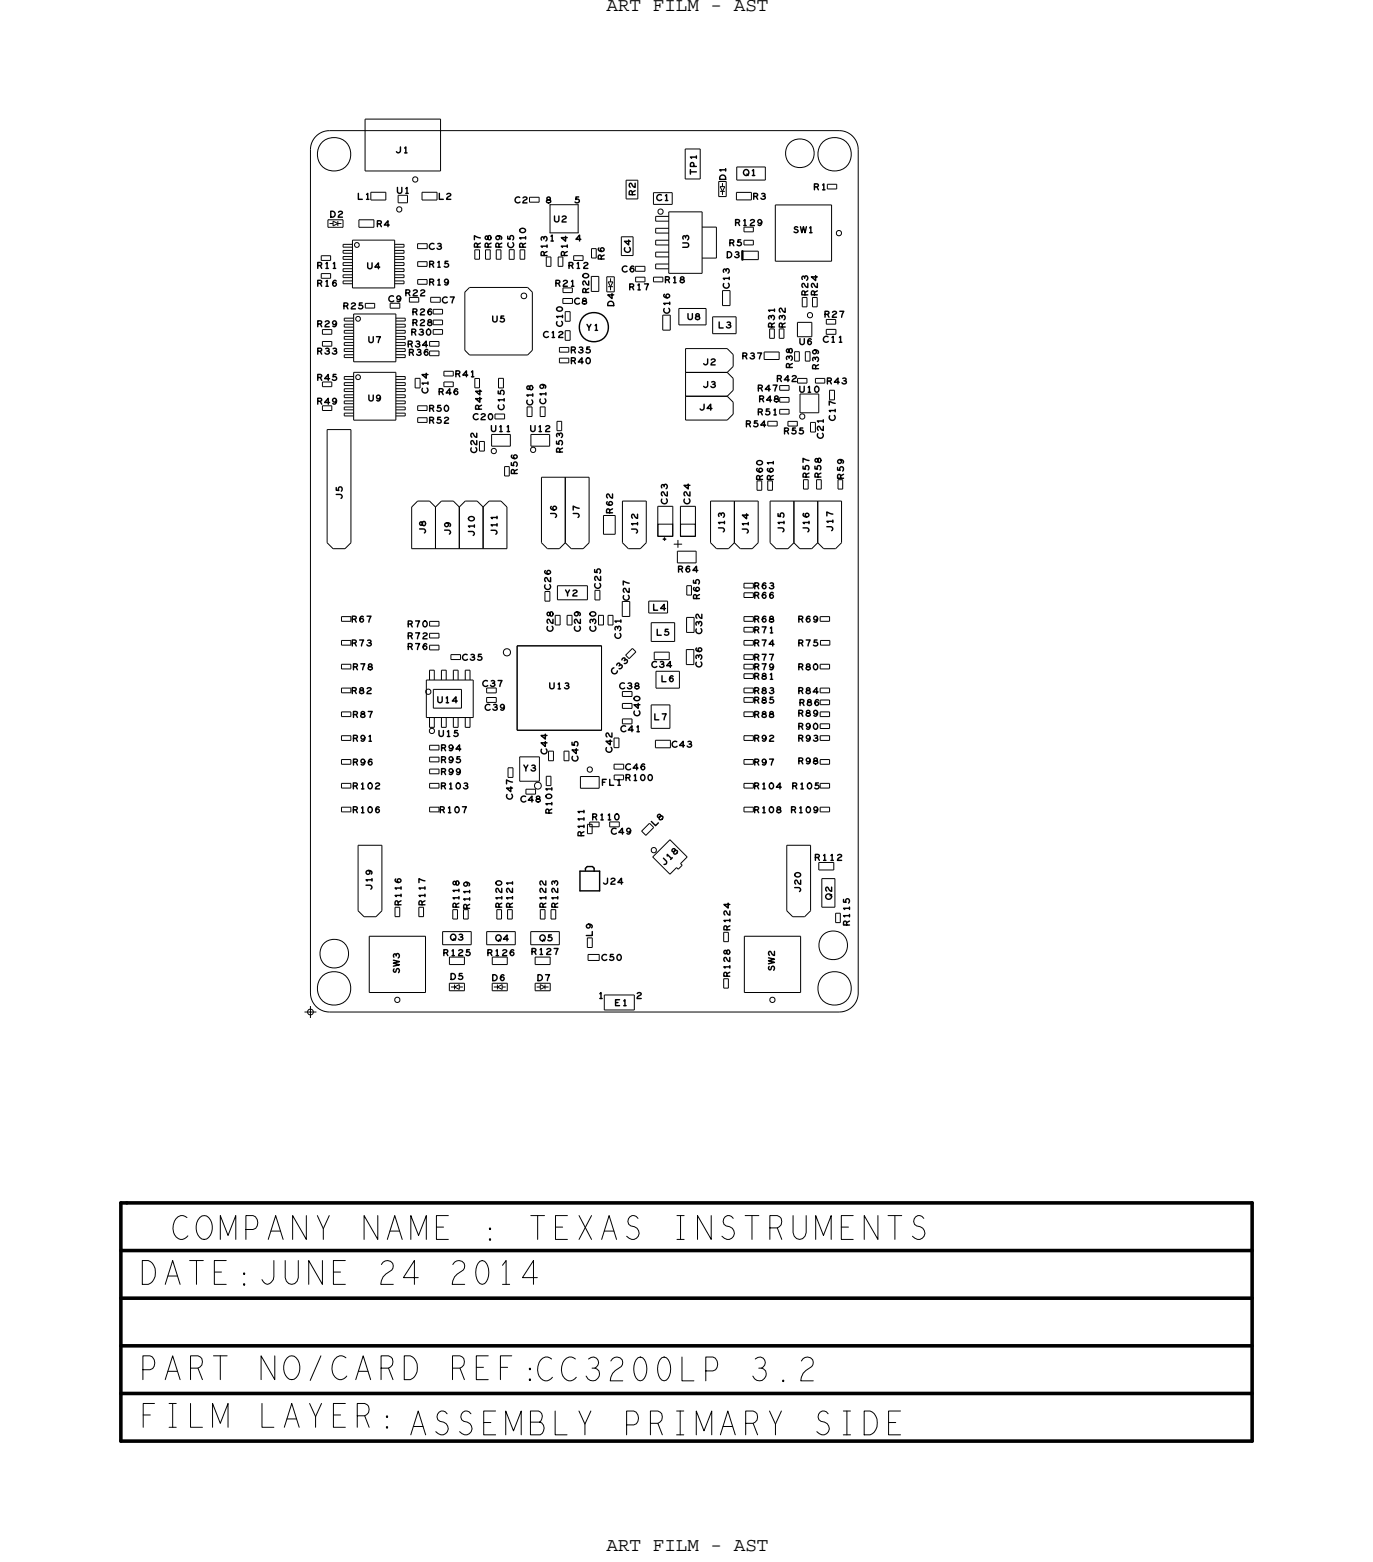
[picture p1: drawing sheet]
<svg xmlns="http://www.w3.org/2000/svg" width="146mm" height="167mm" viewBox="0 0 146 167" stroke-linecap="round" stroke-linejoin="round" font-family="sans-serif">
<!-- layer: Board Outline -->
<path d="M33.1 16v89.9zM35.1 13.9a2.03 2.03 0 0 0-2 2.1M35.1 13.9h54.4zM89.5 13.9a2.03 2.03 0 0 1 2 2.1M91.5 16v89.9zM33.1 105.9a2.03 2.03 0 0 0 2 2M35.1 107.9h54.4zM91.5 105.9a2.03 2.03 0 0 1-2 2" fill="none" stroke="#000" stroke-width=".11"/>
<!-- layer: Components -->
<g fill="none" stroke="#000" stroke-width=".11">
<path d="M38.9 18.2h8.1zM38.9 12.7h8.1zM38.9 12.7v5.5zM44.1 18.9h.2h.2l.1 .2-.1 .2-.2 .1-.2-.1-.1-.2zM47 12.7v5.5zM66.8 19.2v2zM68 19.2v2zM73.1 15.9h1.6zM73.1 15.9v3.2zM73.1 19.1h1.6zM74.7 15.9v3.2zM76.7 19.4v1.6z"/>
<path d="M76.8 19.9l.3 .5zM76.8 19.9h.5zM77.1 19.5v.4zM77.3 19.9l-.2 .5zM77.5 19.4v1.6zM78.6 17.8h3zM78.6 19.2h3zM78.6 17.8v1.4zM81.6 17.8v1.4zM88.2 19.6h1zM89.2 19.6v.5zM34.3 29.2h1z"/>
<path d="M34.3 29.2v.5zM34.3 27.3h1zM34.3 27.3v.5zM34.4 35.6h1zM34.4 36.4h1zM34.4 36.4v.5zM34.4 35.1v.5zM35 23.4v.8zM35 24.2h1.6zM35.1 23.8h.4zM35.3 29.2v.5zM35.3 27.3v.5z"/>
<path d="M35.4 36.4v.5zM35.4 35.1v.5zM35.5 24.1l.5-.3zM35.5 23.6v.5zM35.5 23.6l.5 .2zM36 23.6v.5zM36 23.8h.4zM36.6 23.4v.8zM36.6 26.1h1zM36.6 26.7h1zM36.6 27.4h1zM36.6 28h1z"/>
<path d="M36.6 28.7h1zM36.6 29.3h1zM36.6 30h1zM36.6 26.4h1zM36.6 26.1v.3zM36.6 27h1zM36.6 26.7v.3zM36.6 27.7h1zM36.6 27.4v.3zM36.6 28.3h1zM36.6 28v.3zM36.6 29h1z"/>
<path d="M36.6 28.7v.3zM36.6 29.6h1zM36.6 29.3v.3zM36.6 30.3h1zM36.6 30v.3zM36.7 33.9h1zM36.7 34.6h1zM36.7 35.2h1zM36.7 35.9h1zM36.7 36.5h1zM36.7 37.2h1zM36.7 37.8h1z"/>
<path d="M36.7 34.2h1zM36.7 33.9v.3zM36.7 34.9h1zM36.7 34.6v.3zM36.7 35.5h1zM36.7 35.2v.3zM36.7 36.2h1zM36.7 35.9v.3zM36.7 36.8h1zM36.7 36.5v.3zM36.7 37.5h1zM36.7 37.2v.3z"/>
<path d="M36.7 38.1h1zM36.7 37.8v.3zM37.6 25.6h4.5zM37.6 25.6v5.1zM37.6 30.7h4.5zM37.7 39.7h4.5zM37.7 33.5h4.5zM37.7 39.7v5.1zM37.7 33.5v5.1zM37.7 38.6h4.5zM37.9 25.9h.2h.2v.2v.2l-.2 .1-.2-.1-.1-.2zM38 33.8l.2-.1 .2 .1v.2v.2l-.2 .1-.2-.1-.1-.2z"/>
<path d="M38.3 23.4h1.6zM38.3 23.4v.8zM38.3 24.2h1.6zM39 32.8h1zM39 32.3h1zM39.5 21.3h1.6zM39.5 20.5h1.6zM40 32.3v.5zM41.1 20.5v.8zM41.6 32.9h1zM41.6 32.3v.6zM42.1 26.1h1z"/>
<path d="M42.1 26.7h1zM42.1 27.4h1zM42.1 28h1zM42.1 28.7h1zM42.1 29.3h1zM42.1 30h1zM42.1 26.4h1zM42.1 27h1zM42.1 25.6v5.1zM42.1 27.7h1zM42.1 28.3h1zM42.1 29h1z"/>
<path d="M42.1 29.6h1zM42.1 30.3h1zM42.2 33.9h1zM42.2 34.6h1zM42.2 35.2h1zM42.2 35.9h1zM42.2 36.5h1zM42.2 37.2h1zM42.2 37.8h1zM42.2 39.7v5.1zM42.2 34.2h1zM42.2 34.9h1z"/>
<path d="M42.2 35.5h1zM42.2 36.2h1zM42.2 36.8h1zM42.2 33.5v5.1zM42.2 37.5h1zM42.2 38.1h1zM42.4 22.1h.2h.2l.1 .2-.1 .2-.2 .1-.2-.1-.1-.2zM42.5 21.6h1zM42.5 20.8v.8zM42.6 32.3v.6zM43.1 26.1v.3zM43.1 26.7v.3z"/>
<path d="M43.1 27.4v.3zM43.1 28v.3zM43.1 28.7v.3zM43.1 29.3v.3zM43.1 30v.3zM43.2 33.9v.3zM43.2 34.6v.3zM43.2 35.2v.3zM43.2 35.9v.3zM43.2 37.2v.3zM43.2 37.8v.3zM43.5 20.8v.8z"/>
<path d="M43.7 32.2h1zM43.7 31.7v.5zM44.5 26.5h1.1zM44.5 26h1.1zM44.5 26v.5zM44.5 30.3h1zM44.5 28.4h1zM44.5 29.8h1zM44.5 29.8v.5zM44.5 27.9h1zM44.5 27.9v.5zM44.7 31.7v.5z"/>
<path d="M45 20.5v.8zM45 21.3h1.6zM45 20.5h1.6zM45.8 37.9h1zM45.8 36.9h1zM45.8 37.4h1zM45.8 36.4h1zM45.9 32.2h1.1zM45.9 31.7h1.1zM45.9 31.7v.5zM46.2 35.6h1zM46.2 34.6h1z"/>
<path d="M46.2 33.5h1zM46.2 35.1h1zM46.2 34.1h1zM46.2 33h1zM46.8 37.4v.5zM46.8 36.4v.5zM47.2 35.1v.5zM47.2 34.1v.5zM47.2 33v.5zM47.3 39.6h1zM47.3 39.6v.5zM49.6 37.4l.5 .5z"/>
<path d="M49.6 31.2v6.2zM50.1 30.7h6.2zM50.1 37.9h6.2zM50.1 30.7l-.5 .5zM50.6 26.6v1zM50.6 27.6h.5zM51.1 26.6v1zM51.8 26.6v1zM51.8 27.6h.5zM52.3 26.6v1zM52.9 26.6v1zM52.9 27.6h.5z"/>
<path d="M53.4 26.6v1zM54.3 26.6v1.1zM54.3 27.7h.5zM54.8 26.6v1.1zM55.5 26.6v1zM55.5 27.6h.5zM55.7 31.3h.2h.2l.1 .3-.1 .2-.2 .1-.2-.1-.1-.2zM56 26.6v1zM56.3 37.9l.5-.5zM56.3 30.7l.5 .5zM56.5 21.6h1zM56.5 21h1z"/>
<path d="M56.8 31.2v6.2zM57.5 21v.6zM58.3 27.4h.5zM58.3 27.4v1zM58.3 28.4h.5zM58.7 21.8v3zM58.7 21.8h3zM58.7 24.8h3zM58.8 27.4v1zM59.5 27.4v1zM59.5 28.4h.5zM59.7 38.7h1z"/>
<path d="M59.7 37.5h1zM59.7 38.2h1zM59.7 38.2v.5zM59.7 37h1zM59.7 37v.5zM60 32.4h1.1zM60 31.8h1.1zM60 31.8v.6zM60 27.4v1zM60 31.2h1zM60 30.7v.5zM60.3 35.3h.5z"/>
<path d="M60.3 33.2h.5zM60.3 36.3h.5zM60.3 34.3h.5zM60.8 35.3v1zM60.8 33.2v1.1zM61 30.7v.5zM61.2 27.3h1zM61.2 27.3v.5zM61.7 21.8v3zM62.2 27.3v.5zM63.1 31.1h.8zM63.1 29.5h.8z"/>
<path d="M63.1 26.5v1zM63.1 26.5h.5zM63.1 27.5h.5zM63.9 29.5v1.6zM64.7 29.5v1.6zM64.7 29.5h.8zM64.9 30.6h.5zM64.9 30.1l.2 .5zM64.9 30.1h.5zM65.1 29.7v.4zM65.1 30.6v.3zM65.4 30.1l-.3 .5z"/>
<path d="M65.5 29.5v1.6zM66.3 25.2h1.2zM66.3 25.2v2zM66.8 21.2h1.2zM67.5 25.2v2zM67.8 28.9h1zM67.8 28.4h1zM67.8 29.6h1zM67.8 29.6v.5zM68.8 28.4v.5zM68.8 29.6v.5zM69.7 20.5h2z"/>
<path d="M69.7 20.5v1.3zM69.7 21.8h2zM69.7 30.1h1zM69.7 29.6h1zM69.7 29.6v.5zM69.9 23.1h1.4zM69.9 24.3h1.4zM69.9 25.6h1.4zM69.9 26.9h1.4zM69.9 28.2h1.4zM69.9 23.6h1.4zM69.9 23.1v.5z"/>
<path d="M69.9 24.9h1.4zM69.9 24.3v.6zM69.9 26.1h1.4zM69.9 25.6v.5zM69.9 27.4h1.4zM69.9 26.9v.5zM69.9 28.7h1.4zM69.9 28.2v.5zM70.7 35.2h.8zM70.7 33.6v1.6zM71.3 29.1h3.6zM71.3 22.6v6.5z"/>
<path d="M71.3 22.6h3.6zM71.5 33.6v1.6zM71.7 20.5v1.3zM72.4 32.9h2.9zM72.4 34.6h2.9zM72.4 32.9v1.7zM73.1 39.7v2.6zM73.1 39.7h4.5zM73.1 37.2v2.5zM73.1 37.2h4.5zM74.9 24.2h1.5zM74.9 22.6v6.5z"/>
<path d="M74.9 27.5h1.5zM75.3 32.9v1.7zM76 33.8h2.5zM76 33.8v1.8zM76 35.6h2.5zM76.4 24.2v3.3zM76.7 21h.8zM76.8 20.4h.5zM77.1 20.4v.4zM77.1 32.6h.8zM77.1 31v1.6zM77.6 39.7l.6-.6z"/>
<path d="M77.6 39.7l.6 .6zM77.6 37.2l.6 .6zM77.9 31v1.6zM78.2 37.8v1.3zM78.5 33.8v1.8zM78.5 20.5h1.6zM78.5 20.5v.8zM78.5 21.3h1.6zM79.2 26.8h1.7zM79.2 27.7h1.7zM79.3 26.1h1zM79.3 24.7h1z"/>
<path d="M79.3 25.6h1zM79.3 24.2v.5zM80.3 25.6v.5zM80.3 24.2v.5zM80.9 26.8v.9zM81.5 37.5h1.6zM81.5 38.3h1.6zM82.1 35.1v1zM82.1 36.1h.5zM82.6 35.1v1zM82.7 21.9h6zM82.7 27.9h6z"/>
<path d="M82.7 21.9v6zM83.1 37.5v.8zM83.1 35.1v1zM83.1 36.1h.5zM83.6 35.1v1zM84.7 37.5h.5zM84.7 38.5h.5zM85 34.4v1.5zM85 34.4h1.6zM85.2 37.5v1zM85.6 31.7v1zM85.6 32.7h.5z"/>
<path d="M85.9 37.5h.5zM85.9 37.5v1zM85.9 38.5h.5zM86.1 31.7v1zM86.2 33.4l.2-.1 .2 .1 .1 .2-.1 .2-.2 .1-.2-.1-.1-.2zM86.6 34.4v1.5zM86.7 31.7v1zM86.7 32.7h.5zM87.2 31.7v1zM88.1 35.1h1zM88.1 35.1v.5zM88.1 34.6h1z"/>
<path d="M88.1 34.1v.5zM88.2 20.1h1zM88.7 21.9v6zM89.1 34.1v.5zM89.1 35.1v.5zM89.3 24.7l.2-.1 .2 .1 .1 .2-.1 .2h-.2h-.2l-.1-.2zM34.4 43.8h1zM34.4 41.2h1zM34.4 43.3v.5zM34.4 40.7v.5zM34.9 57.9l.6 .6zM34.9 45.8v12.1z"/>
<path d="M34.9 45.8h2.5zM35.4 43.3v.5zM35.4 40.7v.5zM35.5 58.5h1.3zM36.7 40.2h1zM36.7 40.8h1zM36.7 41.5h1zM36.7 42.1h1zM36.7 42.8h1zM36.7 43.4h1zM36.7 44.1h1zM36.7 40.5h1z"/>
<path d="M36.7 40.2v.3zM36.7 41.1h1zM36.7 40.8v.3zM36.7 41.8h1zM36.7 41.5v.3zM36.7 42.4h1zM36.7 42.1v.3zM36.7 43.1h1zM36.7 42.8v.3zM36.7 43.7h1zM36.7 43.4v.3zM36.7 44.4h1z"/>
<path d="M36.7 44.1v.3zM36.8 58.5l.6-.6zM37.4 45.8v12.1zM37.7 44.8h4.5zM38 40h.2h.2v.2v.2l-.2 .1-.2-.1-.1-.2zM42.2 40.2h1zM42.2 40.8h1zM42.2 41.5h1zM42.2 42.1h1zM42.2 42.8h1zM42.2 43.4h1zM42.2 44.1h1z"/>
<path d="M42.2 40.5h1zM42.2 41.1h1zM42.2 41.8h1zM42.2 42.4h1zM42.2 43.1h1zM42.2 43.7h1zM42.2 44.4h1zM43.2 40.2v.3zM43.2 40.8v.3zM43.2 41.5v.3zM43.2 42.1v.3zM43.2 42.8v.3z"/>
<path d="M43.2 43.4v.3zM43.2 44.1v.3zM43.9 58.5h2.5zM43.9 54.1v4.4zM44.3 40.3v1.1zM44.3 40.3h.5zM44.3 41.4h.5zM44.5 53.4l-.6 .7zM44.5 53.4h1.3zM44.5 45h1zM44.5 43.8h1zM44.5 44.5h1z"/>
<path d="M44.5 44.5v.5zM44.5 43.3h1zM44.5 43.3v.5zM45.8 53.4l.6 .7zM46.4 58.5h2.6zM46.4 54.1v4.4zM47.1 53.4h1.2zM47.1 53.4l-.7 .7zM47.3 40.1h1zM47.3 40.7h1zM47.3 40.7v.5zM48.3 40.7v.5z"/>
<path d="M48.3 53.4l.7 .7zM49 54.1v4.4zM49 58.5h2.5zM49.6 53.4h1.3zM49.6 53.4l-.6 .7zM50.6 40.4h.5zM50.6 40.4v1zM50.9 53.4l.6 .7zM51.1 47.1h.6zM51.1 48.1h.6zM51.1 40.4v1zM51.5 58.5h2.6z"/>
<path d="M51.5 54.1v4.4zM51.7 47.1v1zM52.2 53.4l-.7 .7zM52.2 53.4h1.2zM52.4 46.3h2zM52.4 46.3v1.3zM52.4 47.6h2zM52.5 47.9l.2-.1 .2 .1v.2v.2l-.2 .1-.2-.1-.1-.2zM52.8 44.7h1zM52.8 44.1h1zM53.2 40.3v1.1zM53.2 40.3h.5z"/>
<path d="M53.4 53.4l.7 .7zM53.7 40.3v1.1zM53.8 49.8h.5zM53.8 49.8v1zM53.8 50.8h.5zM53.8 44.1v.6zM54.1 54.1v4.4zM54.4 46.3v1.3zM56.2 43.4v1zM56.2 44.4h.5zM56.6 46.3h2zM56.6 46.3v1.3z"/>
<path d="M56.6 47.6h2zM56.6 47.8l.3-.1 .2 .1v.2v.2h-.2h-.3v-.2zM56.7 43.4v1zM57.6 43.4v1zM57.6 44.4h.5zM57.7 50.9h2.6zM57.7 57.9l.7 .6zM57.7 50.9v7zM58.1 43.4v1zM58.4 58.5h1.3zM58.6 46.3v1.3zM59.4 44.9h.5z"/>
<path d="M59.4 44.9v1zM59.7 58.5l.6-.6zM59.9 44.9v1zM60.3 57.9l.6 .6zM60.3 50.9v7zM60.3 50.9h2.5zM60.9 58.5h1.3zM62.2 58.5l.6-.6zM62.8 50.9v7zM64.4 57h1.2zM64.4 55v2zM65.6 55v2z"/>
<path d="M66.4 53.4h2.5zM66.4 57.9l.6 .6zM66.4 53.4v4.5zM67 58.5h1.3zM68.3 58.5l.6-.6zM68.9 53.4v4.5zM70.2 57.2h1.6zM70.2 54v3.2zM70.2 54h1.6zM70.2 55.9h1.5v1.3h-1.5zM71.8 54v3.2zM72.2 58.8v1.2z"/>
<path d="M72.2 58.8h2zM72.6 54h1.6zM72.6 57.2h1.6zM72.6 54v3.2zM72.6 55.9h1.6v1.3h-1.6zM73.1 44.8h4.5zM73.1 42.3v2.5zM73.1 42.3h4.5zM74.2 54v3.2zM74.2 58.8v1.2zM75.8 53.4h2.5zM75.8 57.9l.6 .6z"/>
<path d="M75.8 53.4v4.5zM76.4 58.5h1.3zM77.6 44.8l.6-.6zM77.6 42.3l.6-.7zM77.6 42.3l.6 .6zM77.7 58.5l.6-.6zM78.2 42.9v1.3zM78.2 40.3v1.3zM78.3 53.4h2.6zM78.3 57.9l.7 .6zM78.3 53.4v4.5zM79 58.5h1.2z"/>
<path d="M80.2 58.5l.7-.6zM80.7 51.3v1zM80.7 52.3h.5zM80.9 53.4v4.5zM81.2 51.3v1zM81.9 51.3v1zM81.9 52.3h.5zM81.9 45.4h1zM81.9 44.9h1zM82.1 53.4h2.6zM82.1 57.9l.7 .6zM82.1 53.4v4.5z"/>
<path d="M82.4 51.3v1zM82.8 58.5h1.2zM82.9 44.9v.5zM83.2 44.2h1zM83.2 42.9h1zM83.2 41.6h1zM83.2 43.7h1zM83.2 42.4h1zM83.2 41.1h1zM84 44.9h1zM84 44.9v.5zM84 58.5l.7-.6z"/>
<path d="M84.2 43.7v.5zM84.2 42.4v.5zM84.2 41.1v.5zM84.7 53.4h2.5zM84.7 57.9l.6 .6zM84.7 53.4v4.5zM85 44.9v.5zM85.1 40.4h1zM85.3 58.5h1.3zM85.3 42v2zM85.3 42h2zM85.3 44h2z"/>
<path d="M85.4 44.2l.2-.1 .2 .1v.2v.2l-.2 .1-.2-.1-.1-.2zM85.7 51.1v1zM85.7 52.1h.5zM86.1 40.4v.5zM86.2 51.1v1zM86.4 45v1.1zM86.4 45h.6zM86.4 46.1h.6zM86.6 58.5l.6-.6zM87 40.9h1zM87 40.4h1zM87 40.4v.5z"/>
<path d="M87.1 51.1v1zM87.1 52.1h.5zM87.2 53.4h2.6zM87.2 57.9l.6 .6zM87.2 53.4v4.5zM87.3 42v2zM87.6 51.1v1zM87.8 58.5h1.3zM88.5 41.6h.5zM88.5 41.6v1zM89 41.6v1zM89.1 58.5l.7-.6z"/>
<path d="M89.4 51.1v1zM89.4 52.1h.5zM89.8 53.4v4.5zM89.9 51.1v1zM36.4 79h1zM36.4 76.4h1zM36.4 73.9h1zM36.4 71.3h1zM36.4 68.8h1zM36.4 66.3h1zM36.4 78.5h1zM36.4 78.5v.5z"/>
<path d="M36.4 75.9h1zM36.4 75.9v.5zM36.4 73.4h1zM36.4 73.4v.5zM36.4 70.8h1zM36.4 70.8v.5zM36.4 68.3h1zM36.4 68.3v.5zM36.4 65.8h1zM36.4 65.8v.5zM45.5 76.5h5zM45.5 72.5v4z"/>
<path d="M45.5 72.5h5zM45.5 73.6l.2-.1 .2 .1 .1 .2-.1 .2h-.2h-.2l-.1-.2zM45.8 71.5v1zM45.8 77.6h.5zM45.8 76.5v1.1zM45.8 71.5h.5zM45.8 80h1zM45.8 69.3h1zM45.8 68h1zM45.8 66.8h1zM45.8 79.5h1zM45.8 79.5v.5z"/>
<path d="M45.8 68.8h1zM45.8 67.5h1zM45.8 66.3h1zM46.2 75.5h3zM46.2 73.5h3zM46.2 73.5v2zM46.3 71.5v1zM46.3 76.5v1.1zM46.8 68.8v.5zM46.8 67.5v.5zM46.8 66.3v.5zM47.1 71.5h.5z"/>
<path d="M47.1 71.5v1zM47.1 76.5v1.1zM47.6 71.5v1zM47.6 76.5v1.1zM48.1 70.3h1zM48.1 69.8h1zM48.1 69.8v.5zM48.3 71.5v1zM48.3 76.5v1.1zM48.3 71.5h.6zM48.9 71.5v1zM48.9 76.5v1.1z"/>
<path d="M49.2 73.5v2zM49.6 71.5v1zM49.6 77.6h.5zM49.6 76.5v1.1zM49.6 71.5h.5zM50.1 71.5v1zM50.1 76.5v1.1zM50.5 72.5v4zM51.9 73.9h1zM51.9 74.4h1zM51.9 74.4v.5zM51.9 73.4v.5z"/>
<path d="M52.9 74.4v.5zM52.9 73.4v.5zM55.2 68.9v9zM55.2 68.9h9zM55.2 77.9h9zM58.1 63.1v1zM58.1 64.1h.5zM58.6 63.1v1zM59.2 65.6h.5zM59.2 66.6h.5zM59.4 64h3.2zM59.4 62.5h3.2z"/>
<path d="M59.4 62.5v1.5zM59.7 65.6v1zM60.5 65.6h.5zM60.5 65.6v1zM60.5 66.6h.5zM62.6 62.5v1.5zM63.5 62.9v1.1zM63.5 64h.5zM63.8 65.6h.6zM63.8 66.6h.6zM64 62.9v1.1zM64.2 68.9v9z"/>
<path d="M64.4 65.6v1zM64.9 65.6h.5zM64.9 65.6v1zM64.9 66.6h.5zM65.4 65.6v1zM65.5 78.7h.5zM65.5 79.7h.5zM66 78.7v1zM66.4 65.7h.8zM66.4 64.1v1.6zM66.4 75.5h1zM66.4 74.3h1z"/>
<path d="M66.4 76.7h1zM66.4 76.7v.5zM66.4 75h1zM66.4 75v.5zM66.4 73.7v.6zM66.7 69.9l.7-.8zM67.2 64.1v1.6zM67.4 76.7v.5zM67.4 73.7v.6zM67.4 69.1l.4 .4zM67.8 69.5l-.7 .7zM69.2 64.1v1.3z"/>
<path d="M69.2 65.4h2zM69.2 64.1h2zM69.4 75.2h2zM69.4 75.2v2.5zM69.4 77.7h2zM69.5 68.4h2.5zM69.5 66.4h2.5zM69.5 66.4v2zM69.8 69.5h1.6zM69.8 69.5v.8zM69.9 78.9h1.6zM69.9 78.9v.8z"/>
<path d="M69.9 79.7h1.6zM70 71.6h2.5zM70 71.6v1.8zM70 73.4h2.5zM71.4 69.5v.8zM71.4 75.2v2.5zM72 66.4v2zM72.2 60h2zM72.5 71.6v1.8zM73.2 70.9h.8zM73.2 69.3v1.6zM73.2 69.3h.8z"/>
<path d="M73.2 67.4h.8zM73.2 65.8h.8zM73.2 65.8v1.6zM73.2 62.5h.5zM73.2 62.5v1zM73.2 63.5h.5zM79.3 79h1zM79.3 76.4h1zM79.3 74.9h1zM79.3 73.9h1zM79.3 72.3h1zM79.3 71.3h1z"/>
<path d="M79.3 70.3h1zM79.3 68.8h1zM79.3 67.4h1zM79.3 66.3h1zM79.3 63.7h1zM79.3 62.7h1zM79.3 78.5h1zM79.3 78.5v.5zM79.3 75.9h1zM79.3 75.9v.5zM79.3 74.4h1zM79.3 74.4v.5z"/>
<path d="M79.3 73.4h1zM79.3 73.4v.5zM79.3 71.8h1zM79.3 71.8v.5zM79.3 70.8h1zM79.3 70.8v.5zM79.3 69.8h1zM79.3 69.8v.5zM79.3 68.3h1zM79.3 68.3v.5zM79.3 66.9h1zM79.3 66.9v.5z"/>
<path d="M79.3 65.8h1zM79.3 65.8v.5zM79.3 63.2h1zM79.3 63.2v.5zM79.3 62.2h1zM79.3 62.2v.5zM87.5 79h1zM87.5 77.7h1zM87.5 76.4h1zM87.5 75.1h1zM87.5 73.9h1zM87.5 71.3h1z"/>
<path d="M87.5 66.3h1zM87.5 78.5h1zM87.5 77.2h1zM87.5 75.9h1zM87.5 74.6h1zM87.5 73.4h1zM87.5 70.8h1zM87.5 65.8h1zM87.5 68.8h1zM87.5 68.3h1zM88.5 78.5v.5zM88.5 77.2v.5z"/>
<path d="M88.5 75.9v.5zM88.5 74.6v.5zM88.5 73.4v.5zM88.5 70.8v.5zM88.5 65.8v.5zM88.5 68.3v.5zM36.4 81.5h1zM36.4 86.6h1zM36.4 84h1zM36.4 81h1zM36.4 81v.5zM36.4 86.1h1z"/>
<path d="M36.4 86.1v.5zM36.4 83.5h1zM36.4 83.5v.5zM38.2 97.1l.6 .7zM38.2 90.1v7zM38.2 90.1h2.5zM38.8 97.8h1.3zM39.4 99.8h6zM39.4 99.8v6zM40.1 97.8l.6-.7zM40.7 90.1v7zM42.1 96.7v1z"/>
<path d="M42.1 97.7h.5zM42.6 96.7v1zM44.7 96.7v1zM44.7 97.7h.5zM45.2 96.7v1zM45.4 99.8v6zM45.8 82.5h1zM45.8 81.2h1zM45.8 86.6h1zM45.8 84h1zM45.8 82h1zM45.8 82v.5z"/>
<path d="M45.8 80.7h1zM45.8 80.7v.5zM45.8 86.1h1zM45.8 86.1v.5zM45.8 83.5h1zM45.8 83.5v.5zM47.2 99.3h3.1zM47.2 99.3v1.4zM48.3 97v1zM48.3 98h.5zM48.8 97v1zM49.4 97v1z"/>
<path d="M49.4 98h.5zM49.9 97v1zM50.3 99.3v1.4zM51.9 99.3h3.1zM51.9 99.3v1.4zM53 97v1zM53 98h.5zM53.5 97v1zM54.1 97v1zM54.1 98h.5zM54.2 81.9v1zM54.2 81.9h.5z"/>
<path d="M54.6 97v1zM54.7 81.9v1zM55 99.3v1.4zM55.4 83.3h2.1zM55.4 80.7h2.1zM55.4 80.7v2.6zM56.1 84.2h1zM56.1 84.2v.5zM56.6 99.3h3.1zM56.6 99.3v1.4zM57.1 83.5l.3-.1 .2 .1 .1 .3-.1 .2-.2 .1-.3-.1-.1-.2zM57.1 84.2v.5z"/>
<path d="M57.5 80.7v2.6zM57.6 97v1zM57.6 98h.5zM58.1 97v1zM58.3 82.8v1zM58.3 82.8h.5zM58.5 80.1v1zM58.5 80.1h.5zM58.5 81.1h.5zM58.8 82.8v1zM58.8 97v1zM58.8 98h.5z"/>
<path d="M59 80.1v1zM59.3 97v1zM59.7 99.3v1.4zM60.2 80.1v1zM60.2 80.1h.5zM60.2 81.1h.5zM61.9 82.8h2zM61.9 82.8v1.2zM61.9 84h2zM62.7 87.9v1zM62.7 87.9h.5zM62.7 88.9h.5z"/>
<path d="M62.7 81.9l.2-.1 .2 .1 .1 .2-.1 .1-.2 .1-.2-.1-.1-.1zM62.9 88.2h1zM62.9 87.7v.5zM63.2 87.9v1zM63.9 87.7v.5zM65 87.6v.6zM65.5 82h1zM65.5 81.5h1zM65.5 81.5v.5zM65.5 82.6h1zM65.5 82.6v.5zM66 87.6v.6z"/>
<path d="M68.4 88.6l.5 .5zM68.9 89.1l.8-.9zM69.3 87.8l-.9 .8zM69.5 90.5l.2-.1 .2 .1 .1 .2-.1 .1-.2 .1-.2-.1-.1-.1zM69.6 91.4l1.8 1.8zM71.4 89.5l-1.8 1.9zM71.4 93.2l.8-.7zM71.4 89.5l1.9 1.9zM72.2 92.5l.1 .2zM72.3 92.7l.5-.4zM72.6 92.1l.7-.7zM72.6 92.1l.2 .2z"/>
<path d="M77.2 99.4v1zM77.7 99.4v1zM79.3 81.5h1zM79.3 86.6h1zM79.3 84h1zM79.3 81h1zM79.3 81v.5zM79.3 86.1h1zM79.3 86.1v.5zM79.3 83.5h1zM79.3 83.5v.5zM79.4 99.8h6z"/>
<path d="M79.4 99.8v6zM83.9 90.1h2.5zM83.9 97.1l.6 .7zM83.9 90.1v7zM84.5 97.8h1.3zM85.4 99.8v6zM85.8 97.8l.6-.7zM86.4 90.1v7zM87.3 92v.8zM87.3 92.8h1.6zM87.5 81.5h1zM87.5 86.6h1z"/>
<path d="M87.5 84h1zM87.5 81h1zM87.5 86.1h1zM87.5 83.5h1zM87.6 96.7h1.4zM87.6 93.7v3zM87.6 93.7h1.4zM88.5 81v.5zM88.5 86.1v.5zM88.5 83.5v.5zM88.9 92v.8zM89 93.7v3z"/>
<path d="M89.1 97.4h.5zM89.1 97.4v1zM89.1 98.4h.5zM39.4 105.8h6zM42.2 106.4l.2-.1 .2 .1 .1 .2-.1 .2-.2 .1-.2-.1-.1-.2zM47.2 100.7h3.1zM47.9 105.6h1.6zM47.9 104.8v.8zM47.9 104.8h1.6zM47.9 102v.8zM47.9 102.8h1.6zM48.1 105.2h.4z"/>
<path d="M48.5 105v.5zM48.5 105.2l.5 .3zM48.5 105.2l.5-.2zM49 105.2h.4zM49 105v.5zM49.5 102v.8zM49.5 104.8v.8zM51.9 100.7h3.1zM52.5 105.6h1.6zM52.5 104.8v.8zM52.5 102v.8zM52.5 102.8h1.6z"/>
<path d="M52.7 105.2h.3zM53 105v.5zM53 105.2l.6 .3zM53 105.2l.6-.2zM53.6 105.2h.3zM53.6 105v.5zM54.1 102v.8zM54.1 104.8v.8zM56.6 100.7h3.1zM57.1 104.8v.8zM57.1 105.6h1.6zM57.1 102v.8z"/>
<path d="M57.1 102.8h1.6zM57.2 105.2h.4zM57.6 105.5l.5-.3zM57.6 105v.5zM57.6 105l.5 .2zM58.1 105v.5zM58.1 105.2h.4zM58.7 102v.8zM58.7 104.8v.8zM62.6 100v1zM62.6 101h.6zM62.7 101.8h1.2z"/>
<path d="M62.7 101.8v.6zM62.7 102.4h1.2zM63.2 100v1zM64.4 107.7h3.2zM64.4 106.1v1.6zM64.4 106.1h3.2zM67.6 106.1v1.6zM77.2 104.4v1zM77.2 105.4h.5zM77.2 100.4h.5zM77.7 104.4v1zM79.4 105.8h6z"/>
<path d="M82.2 106.4l.2-.1 .2 .1 .1 .2-.1 .2-.2 .1-.2-.1-.1-.2z"/>
<circle cx="35.6" cy="16.5" r="1.79"/>
<circle cx="85.3" cy="16.4" r="1.54"/>
<circle cx="89" cy="16.5" r="1.79"/>
<circle cx="54.1" cy="69.6" r=".38"/>
<circle cx="35.6" cy="105.4" r="1.79"/>
<circle cx="35.6" cy="101.7" r="1.54"/>
<circle cx="88.9" cy="100.8" r="1.54"/>
<circle cx="89" cy="105.4" r="1.79"/>
</g>
<g fill="none" stroke="#000" stroke-width=".15">
<path d="M61.9 92.9h2.1zM61.9 92.9v2.1zM61.9 95h2.1zM62.4 92.6l.2-.2zM62.4 92.6v.2zM62.6 92.4h.6zM63.2 92.4l.2 .2zM63.4 92.6v.3zM64 92.9v2.1z"/>
<circle cx="63.3" cy="34.9" r="1.56"/>
</g>
<path d="M79.2 26.8v.9z" fill="none" stroke="#000" stroke-width=".25"/>
<!-- layer: Drawing Origin -->
<path d="M32.5 107.9h1.2M32.9 107.7l.2-.1 .2 .1 .1 .2-.1 .2-.2 .1-.2-.1-.1-.2zM33.1 107.3v1.2" fill="none" stroke="#000" stroke-width=".11"/>
<!-- layer: All Others -->
<path d="M70.2 22.4l.2-.1 .3 .1v.2v.2h-.3h-.2v-.2zM45.9 77.7h.2h.2v.2v.2l-.2 .1-.2-.1-.1-.2z" fill="none" stroke="#000" stroke-width=".11"/>
<path d="M12.9 133.3h120.6zM12.9 138.4h120.6zM12.9 128.3h.6zM12.9 128.3v25.4zM13.5 128.3h120zM133.5 128.3v25.4zM12.9 153.7h120.6zM12.9 143.5h120.6zM12.9 148.6h120.6z" fill="none" stroke="#000" stroke-width=".38"/>
<g font-size="4.3">
<text x="14.9" y="137">DATE:JUNE 24 2014</text>
<text x="18.3" y="132.2">COMPANY NAME : TEXAS INSTRUMENTS</text>
<text x="14.9" y="147.1">PART NO/CARD REF:CC3200LP 3.2</text>
<text x="14.9" y="152.2">FILM LAYER: ASSEMBLY PRIMARY SIDE</text>
</g>
<text font-size="3.2" x="72.9" y="59" transform="rotate(-90 72.9 59)">+</text>
<g font-size="2.1">
<text x="64.7" y="1.2">ART FILM - AST</text>
<text x="64.7" y="165.3">ART FILM - AST</text>
</g>
<g font-size="1.1">
<text x="42.2" y="16.3">J1</text>
<text x="35.2" y="23.2">D2</text>
<text x="38.1" y="21.3">L1</text>
<text x="42.3" y="20.6">U1</text>
<text x="46.7" y="21.3">L2</text>
<text x="54.9" y="21.6">C2</text>
<text x="58.2" y="21.6">8</text>
<text x="59.1" y="23.7">U2</text>
<text x="61.2" y="21.6">5</text>
<text x="67.7" y="20.9" transform="rotate(-90 67.7 20.9)">R2</text>
<text x="70" y="21.4">C1</text>
<text x="74.3" y="18.6" transform="rotate(-90 74.3 18.6)">TP1</text>
<text x="77.4" y="19.2" transform="rotate(-90 77.4 19.2)">D1</text>
<text x="79.3" y="18.7">Q1</text>
<text x="80.3" y="21.3">R3</text>
<text x="86.8" y="20.2">R1</text>
<text x="33.8" y="28.6">R11</text>
<text x="39.1" y="28.7">U4</text>
<text x="40.1" y="24.2">R4</text>
<text x="45.7" y="28.5">R15</text>
<text x="45.7" y="26.6">C3</text>
<text x="51.2" y="26.5" transform="rotate(-90 51.2 26.5)">R7</text>
<text x="52.4" y="26.5" transform="rotate(-90 52.4 26.5)">R8</text>
<text x="53.5" y="26.5" transform="rotate(-90 53.5 26.5)">R9</text>
<text x="54.8" y="26.5" transform="rotate(-90 54.8 26.5)">C5</text>
<text x="56.1" y="26.5" transform="rotate(-90 56.1 26.5)">R10</text>
<text x="58.3" y="27.4" transform="rotate(-90 58.3 27.4)">R13</text>
<text x="58.6" y="25.7">1</text>
<text x="60.5" y="27.4" transform="rotate(-90 60.5 27.4)">R14</text>
<text x="60.6" y="28.6">R12</text>
<text x="61.4" y="25.7">4</text>
<text x="64.4" y="27.7" transform="rotate(-90 64.4 27.7)">R6</text>
<text x="66.3" y="29">C6</text>
<text x="67.2" y="27" transform="rotate(-90 67.2 27)">C4</text>
<text x="73.5" y="26.5" transform="rotate(-90 73.5 26.5)">U3</text>
<text x="77.5" y="27.5">D3</text>
<text x="77.7" y="26.2">R5</text>
<text x="78.3" y="24">R129</text>
<text x="84.6" y="24.8">SW1</text>
<text x="33.8" y="30.5">R16</text>
<text x="33.8" y="34.8">R29</text>
<text x="36.6" y="32.9">R25</text>
<text x="41.4" y="32.2">C9</text>
<text x="43.2" y="31.5">R22</text>
<text x="43.8" y="35.7">R30</text>
<text x="43.9" y="33.6">R26</text>
<text x="43.9" y="34.7">R28</text>
<text x="45.7" y="30.4">R19</text>
<text x="47.1" y="32.3">C7</text>
<text x="52.5" y="34.3">U5</text>
<text x="57.9" y="36">C12</text>
<text x="59.2" y="30.5">R21</text>
<text x="60" y="34.8" transform="rotate(-90 60 34.8)">C10</text>
<text x="61.2" y="32.4">C8</text>
<text x="62.5" y="35.2">Y1</text>
<text x="62.8" y="31.3" transform="rotate(-90 62.8 31.3)">R20</text>
<text x="65.5" y="32.7" transform="rotate(-90 65.5 32.7)">D4</text>
<text x="67.1" y="30.9">R17</text>
<text x="70.9" y="30.1">R18</text>
<text x="71.4" y="33.5" transform="rotate(-90 71.4 33.5)">C16</text>
<text x="73.3" y="34.1">U8</text>
<text x="76.6" y="35">L3</text>
<text x="77.8" y="30.8" transform="rotate(-90 77.8 30.8)">C13</text>
<text x="82.6" y="35" transform="rotate(-90 82.6 35)">R31</text>
<text x="83.7" y="35" transform="rotate(-90 83.7 35)">R32</text>
<text x="86.2" y="31.5" transform="rotate(-90 86.2 31.5)">R23</text>
<text x="87.2" y="31.5" transform="rotate(-90 87.2 31.5)">R24</text>
<text x="87.9" y="33.8">R27</text>
<text x="33.8" y="40.6">R45</text>
<text x="33.8" y="37.8">R33</text>
<text x="39.3" y="36.5">U7</text>
<text x="43.4" y="37">R34</text>
<text x="43.6" y="37.9">R36</text>
<text x="45.6" y="42" transform="rotate(-90 45.6 42)">C14</text>
<text x="48.5" y="40.2">R41</text>
<text x="60.8" y="38.8">R40</text>
<text x="60.8" y="37.6">R35</text>
<text x="74.9" y="38.9">J2</text>
<text x="74.9" y="41.3">J3</text>
<text x="79.1" y="38.3">R37</text>
<text x="80.8" y="41.7">R47</text>
<text x="82.8" y="40.7">R42</text>
<text x="84.5" y="39.3" transform="rotate(-90 84.5 39.3)">R38</text>
<text x="85.2" y="41.8">U10</text>
<text x="85.2" y="36.7">U6</text>
<text x="87.3" y="39.4" transform="rotate(-90 87.3 39.4)">R39</text>
<text x="87.8" y="36.5">C11</text>
<text x="88.1" y="40.9">R43</text>
<text x="33.8" y="43.1">R49</text>
<text x="39.3" y="42.8">U9</text>
<text x="45.7" y="45.1">R52</text>
<text x="45.7" y="43.9">R50</text>
<text x="46.7" y="42.1">R46</text>
<text x="50.4" y="44.7">C20</text>
<text x="51.4" y="43.7" transform="rotate(-90 51.4 43.7)">R44</text>
<text x="52.3" y="46">U11</text>
<text x="53.8" y="43.7" transform="rotate(-90 53.8 43.7)">C15</text>
<text x="56.5" y="46">U12</text>
<text x="56.8" y="43.2" transform="rotate(-90 56.8 43.2)">C18</text>
<text x="58.2" y="43.1" transform="rotate(-90 58.2 43.1)">C19</text>
<text x="74.6" y="43.7">J4</text>
<text x="79.5" y="45.5">R54</text>
<text x="80.8" y="44.2">R51</text>
<text x="80.9" y="42.9">R48</text>
<text x="83.6" y="46.3">R55</text>
<text x="87.8" y="46.8" transform="rotate(-90 87.8 46.8)">C21</text>
<text x="89.1" y="44.9" transform="rotate(-90 89.1 44.9)">C17</text>
<text x="36.5" y="53.2" transform="rotate(-90 36.5 53.2)">J5</text>
<text x="50.8" y="48.3" transform="rotate(-90 50.8 48.3)">C22</text>
<text x="55.2" y="50.6" transform="rotate(-90 55.2 50.6)">R56</text>
<text x="60" y="48.3" transform="rotate(-90 60 48.3)">R53</text>
<text x="71.2" y="53.8" transform="rotate(-90 71.2 53.8)">C23</text>
<text x="73.6" y="53.8" transform="rotate(-90 73.6 53.8)">C24</text>
<text x="81.3" y="51.2" transform="rotate(-90 81.3 51.2)">R60</text>
<text x="82.5" y="51.2" transform="rotate(-90 82.5 51.2)">R61</text>
<text x="86.3" y="51" transform="rotate(-90 86.3 51)">R57</text>
<text x="87.6" y="51" transform="rotate(-90 87.6 51)">R58</text>
<text x="90" y="51.1" transform="rotate(-90 90 51.1)">R59</text>
<text x="45.4" y="56.9" transform="rotate(-90 45.4 56.9)">J8</text>
<text x="48.1" y="57.1" transform="rotate(-90 48.1 57.1)">J9</text>
<text x="50.6" y="57.2" transform="rotate(-90 50.6 57.2)">J10</text>
<text x="53" y="57.1" transform="rotate(-90 53 57.1)">J11</text>
<text x="59.4" y="55.3" transform="rotate(-90 59.4 55.3)">J6</text>
<text x="61.8" y="55.3" transform="rotate(-90 61.8 55.3)">J7</text>
<text x="65.3" y="54.8" transform="rotate(-90 65.3 54.8)">R62</text>
<text x="68" y="56.9" transform="rotate(-90 68 56.9)">J12</text>
<text x="71.1" y="57.8" transform="rotate(-90 71.1 57.8)">+</text>
<text x="77.3" y="56.8" transform="rotate(-90 77.3 56.8)">J13</text>
<text x="79.8" y="56.9" transform="rotate(-90 79.8 56.9)">J14</text>
<text x="83.6" y="56.8" transform="rotate(-90 83.6 56.8)">J15</text>
<text x="86.3" y="56.8" transform="rotate(-90 86.3 56.8)">J16</text>
<text x="88.8" y="56.7" transform="rotate(-90 88.8 56.7)">J17</text>
<text x="58.7" y="62.9" transform="rotate(-90 58.7 62.9)">C26</text>
<text x="60.2" y="63.5">Y2</text>
<text x="64.1" y="62.8" transform="rotate(-90 64.1 62.8)">C25</text>
<text x="67.1" y="64.1" transform="rotate(-90 67.1 64.1)">C27</text>
<text x="69.6" y="65.1">L4</text>
<text x="72.3" y="61">R64</text>
<text x="74.6" y="63.9" transform="rotate(-90 74.6 63.9)">R65</text>
<text x="80.4" y="62.8">R63</text>
<text x="80.4" y="63.8">R66</text>
<text x="37.5" y="66.3">R67</text>
<text x="37.5" y="68.9">R73</text>
<text x="37.6" y="71.4">R78</text>
<text x="43.4" y="69.3">R76</text>
<text x="43.4" y="68.1">R72</text>
<text x="43.4" y="66.8">R70</text>
<text x="49.3" y="70.4">C35</text>
<text x="59" y="67.4" transform="rotate(-90 59 67.4)">C28</text>
<text x="61.9" y="67.4" transform="rotate(-90 61.9 67.4)">C29</text>
<text x="63.5" y="67.4" transform="rotate(-90 63.5 67.4)">C30</text>
<text x="66.2" y="68.1" transform="rotate(-90 66.2 68.1)">C31</text>
<text x="69.5" y="71.2">C34</text>
<text x="70" y="67.7">L5</text>
<text x="74.9" y="71.2" transform="rotate(-90 74.9 71.2)">C36</text>
<text x="74.9" y="67.6" transform="rotate(-90 74.9 67.6)">C32</text>
<text x="80.4" y="66.3">R68</text>
<text x="80.4" y="68.9">R74</text>
<text x="80.4" y="67.5">R71</text>
<text x="80.4" y="70.4">R77</text>
<text x="80.4" y="71.4">R79</text>
<text x="85.1" y="66.3">R69</text>
<text x="85.1" y="68.9">R75</text>
<text x="85.1" y="71.4">R80</text>
<text x="37.5" y="74">R82</text>
<text x="37.6" y="76.5">R87</text>
<text x="46.6" y="74.9">U14</text>
<text x="51.4" y="73.2">C37</text>
<text x="51.7" y="75.7">C39</text>
<text x="58.5" y="73.5">U13</text>
<text x="65.5" y="72" transform="rotate(-45 65.5 72)">C33</text>
<text x="66" y="73.5">C38</text>
<text x="68.2" y="76.4" transform="rotate(-90 68.2 76.4)">C40</text>
<text x="69.7" y="76.8">L7</text>
<text x="70.5" y="72.7">L6</text>
<text x="80.4" y="74">R83</text>
<text x="80.4" y="75">R85</text>
<text x="80.4" y="72.4">R81</text>
<text x="80.4" y="76.5">R88</text>
<text x="85.1" y="76.4">R89</text>
<text x="85.1" y="74">R84</text>
<text x="85.1" y="77.8">R90</text>
<text x="85.2" y="75.2">R86</text>
<text x="37.6" y="79">R91</text>
<text x="37.6" y="81.6">R96</text>
<text x="46.7" y="78.5">U15</text>
<text x="47" y="81.3">R95</text>
<text x="47" y="80.1">R94</text>
<text x="47" y="82.6">R99</text>
<text x="55.8" y="82.2">Y3</text>
<text x="58.3" y="80.4" transform="rotate(-90 58.3 80.4)">C44</text>
<text x="61.6" y="81.2" transform="rotate(-90 61.6 81.2)">C45</text>
<text x="64.1" y="83.7">FL1</text>
<text x="65.3" y="80.3" transform="rotate(-90 65.3 80.3)">C42</text>
<text x="66.2" y="78">C41</text>
<text x="66.7" y="83.2">R100</text>
<text x="66.7" y="82.1">C46</text>
<text x="71.6" y="79.7">C43</text>
<text x="80.4" y="81.6">R97</text>
<text x="80.4" y="79">R92</text>
<text x="85.1" y="81.5">R98</text>
<text x="85.1" y="79">R93</text>
<text x="37.6" y="86.7">R106</text>
<text x="37.6" y="84.1">R102</text>
<text x="46.9" y="86.7">R107</text>
<text x="47" y="84.1">R103</text>
<text x="54.7" y="85.3" transform="rotate(-90 54.7 85.3)">C47</text>
<text x="55.5" y="85.5">C48</text>
<text x="58.8" y="86.8" transform="rotate(-90 58.8 86.8)">R101</text>
<text x="62.3" y="89.2" transform="rotate(-90 62.3 89.2)">R111</text>
<text x="63.1" y="87.4">R110</text>
<text x="65.2" y="88.9">C49</text>
<text x="69.8" y="88.1" transform="rotate(-45 69.8 88.1)">L8</text>
<text x="80.4" y="86.7">R108</text>
<text x="80.4" y="84.1">R104</text>
<text x="84.3" y="86.7">R109</text>
<text x="84.4" y="84.1">R105</text>
<text x="39.7" y="94.9" transform="rotate(-90 39.7 94.9)">J19</text>
<text x="64.3" y="94.3">J24</text>
<text x="70.8" y="92.3" transform="rotate(-45 70.8 92.3)">J18</text>
<text x="85.4" y="95.2" transform="rotate(-90 85.4 95.2)">J20</text>
<text x="86.9" y="91.7">R112</text>
<text x="88.7" y="95.9" transform="rotate(-90 88.7 95.9)">Q2</text>
<text x="42.8" y="96.6" transform="rotate(-90 42.8 96.6)">R116</text>
<text x="45.3" y="96.6" transform="rotate(-90 45.3 96.6)">R117</text>
<text x="47.2" y="101.9">R125</text>
<text x="48" y="100.2">Q3</text>
<text x="48.9" y="96.8" transform="rotate(-90 48.9 96.8)">R118</text>
<text x="50.1" y="97" transform="rotate(-90 50.1 97)">R119</text>
<text x="51.9" y="101.9">R126</text>
<text x="52.8" y="100.3">Q4</text>
<text x="53.5" y="96.8" transform="rotate(-90 53.5 96.8)">R120</text>
<text x="54.7" y="96.8" transform="rotate(-90 54.7 96.8)">R121</text>
<text x="56.6" y="101.8">R127</text>
<text x="57.5" y="100.3">Q5</text>
<text x="58.2" y="96.8" transform="rotate(-90 58.2 96.8)">R122</text>
<text x="59.5" y="96.8" transform="rotate(-90 59.5 96.8)">R123</text>
<text x="63.2" y="99.9" transform="rotate(-90 63.2 99.9)">L9</text>
<text x="77.8" y="99.2" transform="rotate(-90 77.8 99.2)">R124</text>
<text x="90.6" y="98.7" transform="rotate(-90 90.6 98.7)">R115</text>
<text x="42.6" y="103.8" transform="rotate(-90 42.6 103.8)">SW3</text>
<text x="48" y="104.4">D5</text>
<text x="52.5" y="104.6">D6</text>
<text x="57.3" y="104.6">D7</text>
<text x="63.8" y="106.5">1</text>
<text x="64.1" y="102.4">C50</text>
<text x="65.5" y="107.2">E1</text>
<text x="67.8" y="106.5">2</text>
<text x="77.8" y="104.2" transform="rotate(-90 77.8 104.2)">R128</text>
<text x="82.6" y="103.6" transform="rotate(-90 82.6 103.6)">SW2</text>
</g>
</svg>
